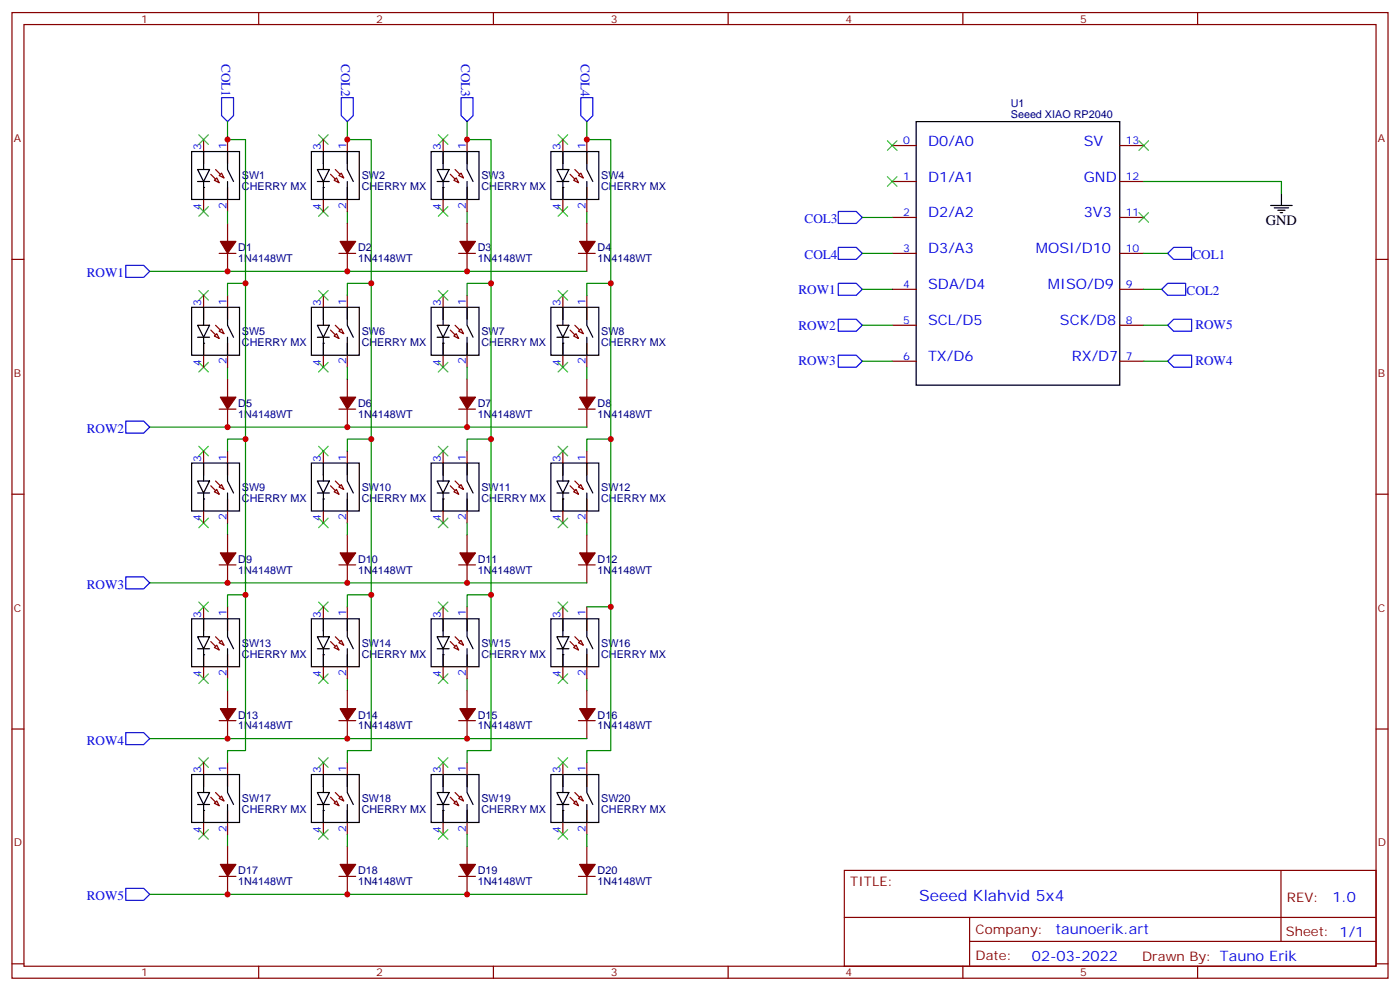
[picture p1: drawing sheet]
<svg xmlns="http://www.w3.org/2000/svg" width="412mm" height="292mm" viewBox="0 0 412 292" stroke-linecap="round" stroke-linejoin="round" font-family="sans-serif">
<g fill="none" stroke="#870000" stroke-width=".35">
<path d="M3.5 3.7h405.4v284.3h-405.4zM7.1 7.2h398.2v277.3h-398.2zM76.2 3.7v3.5M145.3 3.7v3.5M214.5 3.7v3.5M283.6 3.7v3.5M352.8 3.7v3.5M60 41.1v7.1M60 55.2v7.1M62.1 51.3l2.5 2.5M63.5 49.9l2.5 2.5M67 41.1v7.1"/>
<path d="M67 55.2v7.1M3.5 76.4h3.6M405.3 76.4h3.6M3.5 145.5h3.6M405.3 145.5h3.6M3.5 214.7h3.6M405.3 214.7h3.6M248.7 256.3h156.6v28.2h-156.6zM377.3 256.3v20.9M248.7 270.1h156.5M285.6 277.2h119.6M285.6 270.1v14.2"/>
<path d="M3.5 283.8h3.6M76.2 284.5v3.5M145.3 284.5v3.5M214.5 284.5v3.5M283.6 284.5v3.5M352.8 284.5v3.5M405.3 283.8h3.6"/>
</g>
<path d="M56.4 44.6h14.2v14.1h-14.2zM58.2 49.9h3.5l-1.7 3.5zM58.2 53.4h3.5M67 44.6v5.3l1.8 3.5M67 53.4v5.3" fill="none" stroke="#000" stroke-width=".35"/>
<g fill="#f0f0f0" stroke="#870000" stroke-width=".35">
<path d="M65.3 51l.7 1.4-1.4-.7z"/>
<path d="M63.1 53.1l.8-.7 .7 1.4z"/>
</g>
<path d="M60 44.6v5.3M60 53.4v5.3M91.7 44.6h14.1v14.1h-14.1zM93.5 49.9h3.5l-1.8 3.5zM93.5 53.4h3.5M102.3 44.6v5.3l1.8 3.5M102.3 53.4v5.3" fill="none" stroke="#000" stroke-width=".35"/>
<circle cx="60" cy="55.2" r=".18" fill="#000"/>
<path d="M58.6 39.7l2.8 2.8M61.4 39.7l-2.8 2.8M93.8 39.7l2.9 2.8M96.7 39.7l-2.9 2.8M58.6 60.9l2.8 2.8M61.4 60.9l-2.8 2.8M93.8 60.9l2.9 2.8M96.7 60.9l-2.9 2.8" fill="none" stroke="#3c3" stroke-width=".35"/>
<path d="M95.2 41.1v7.1M95.2 55.2v7.1M97.4 51.3l2.4 2.5M98.8 49.9l2.4 2.5M102.3 41.1v7.1M102.3 55.2v7.1M64.6 74.6h4.9M67 65.8v5.3M67 74.6v5.3M99.8 74.6h5M102.3 65.8v5.3M102.3 74.6v5.3" fill="none" stroke="#870000" stroke-width=".35"/>
<g fill="#870000" stroke="#870000" stroke-width=".35">
<path d="M64.9 71.1h4.6l-2.5 3.5z"/>
<path d="M100.2 71.1h4.6l-2.5 3.5z"/>
</g>
<path d="M67 62.3v3.5M102.3 62.3v3.5" fill="none" stroke="#008700" stroke-width=".35"/>
<g fill="#f0f0f0" stroke="#870000" stroke-width=".35">
<path d="M100.5 51l.7 1.4-1.4-.7z"/>
<path d="M98.4 53.1l.7-.7 .7 1.4z"/>
</g>
<path d="M95.2 44.6v5.3M95.2 53.4v5.3M127 44.6h14.1v14.1h-14.1zM128.8 49.9h3.5l-1.8 3.5zM128.8 53.4h3.5M137.6 44.6v5.3l1.7 3.5M137.6 53.4v5.3" fill="none" stroke="#000" stroke-width=".35"/>
<circle cx="95.2" cy="55.2" r=".18" fill="#000"/>
<path d="M137.6 62.3v3.5" fill="none" stroke="#008700" stroke-width=".35"/>
<path d="M130.5 41.1v7.1M130.5 55.2v7.1M132.6 51.3l2.5 2.5M134.1 49.9l2.4 2.5M137.6 41.1v7.1M137.6 55.2v7.1M135.1 74.6h5M137.6 65.8v5.3M137.6 74.6v5.3" fill="none" stroke="#870000" stroke-width=".35"/>
<path d="M135.5 71.1h4.6l-2.5 3.5z" fill="#870000" stroke="#870000" stroke-width=".35"/>
<path d="M129.1 39.7l2.8 2.8M131.9 39.7l-2.8 2.8M129.1 60.9l2.8 2.8M131.9 60.9l-2.8 2.8" fill="none" stroke="#3c3" stroke-width=".35"/>
<g fill="#f0f0f0" stroke="#870000" stroke-width=".35">
<path d="M135.8 51l.7 1.4-1.4-.7z"/>
<path d="M133.7 53.1l.7-.7 .7 1.4z"/>
</g>
<path d="M130.5 44.6v5.3M130.5 53.4v5.3M162.3 44.6h14.1v14.1h-14.1zM164 49.9h3.6l-1.8 3.5zM164 53.4h3.6M172.9 44.6v5.3l1.7 3.5M172.9 53.4v5.3" fill="none" stroke="#000" stroke-width=".35"/>
<circle cx="130.5" cy="55.2" r=".18" fill="#000"/>
<path d="M172.9 62.3v3.5" fill="none" stroke="#008700" stroke-width=".35"/>
<path d="M165.8 41.1v7.1M165.8 55.2v7.1M167.9 51.3l2.5 2.5M169.3 49.9l2.5 2.5M172.9 41.1v7.1M172.9 55.2v7.1M170.4 74.6h4.9M172.9 65.8v5.3M172.9 74.6v5.3" fill="none" stroke="#870000" stroke-width=".35"/>
<path d="M170.7 71.1h4.6l-2.4 3.5z" fill="#870000" stroke="#870000" stroke-width=".35"/>
<path d="M164.4 39.7l2.8 2.8M167.2 39.7l-2.8 2.8M164.4 60.9l2.8 2.8M167.2 60.9l-2.8 2.8" fill="none" stroke="#3c3" stroke-width=".35"/>
<g fill="#f0f0f0" stroke="#870000" stroke-width=".35">
<path d="M171.1 51l.7 1.4-1.4-.7z"/>
<path d="M169 53.1l.7-.7 .7 1.4z"/>
</g>
<path d="M165.8 44.6v5.3M165.8 53.4v5.3M162.3 90.5h14.1v14.1h-14.1zM164 95.8h3.6l-1.8 3.5zM164 99.3h3.6M172.9 90.5v5.3l1.7 3.5M172.9 99.3v5.3" fill="none" stroke="#000" stroke-width=".35"/>
<circle cx="165.8" cy="55.2" r=".18" fill="#000"/>
<path d="M165.8 87v7M167.9 97.2l2.5 2.5M169.3 95.8l2.5 2.4M172.9 87v7M165.8 101.1v7M172.9 101.1v7" fill="none" stroke="#870000" stroke-width=".35"/>
<g fill="#f0f0f0" stroke="#870000" stroke-width=".35">
<path d="M170.4 97.5l.7-.7 .7 1.4z"/>
<path d="M169 99l.7-.8 .7 1.5z"/>
</g>
<path d="M127 90.5h14.1v14.1h-14.1zM128.8 95.8h3.5l-1.8 3.5zM128.8 99.3h3.5M137.6 90.5v5.3l1.7 3.5M137.6 99.3v5.3M165.8 90.5v5.3M165.8 99.3v5.3" fill="none" stroke="#000" stroke-width=".35"/>
<circle cx="165.8" cy="101.1" r=".18" fill="#000"/>
<path d="M164.4 85.5l2.8 2.9M167.2 85.5l-2.8 2.9M164.4 106.7l2.8 2.8M167.2 106.7l-2.8 2.8" fill="none" stroke="#3c3" stroke-width=".35"/>
<path d="M130.5 87v7M132.6 97.2l2.5 2.5M134.1 95.8l2.4 2.4M137.6 87v7M130.5 101.1v7M137.6 101.1v7M172.9 111.7v5.2M170.4 120.5h4.9M172.9 120.5v5.3" fill="none" stroke="#870000" stroke-width=".35"/>
<path d="M170.7 116.9h4.6l-2.4 3.6z" fill="#870000" stroke="#870000" stroke-width=".35"/>
<path d="M172.9 108.1v3.6" fill="none" stroke="#008700" stroke-width=".35"/>
<g fill="#f0f0f0" stroke="#870000" stroke-width=".35">
<path d="M135.1 97.5l.7-.7 .7 1.4z"/>
<path d="M133.7 99l.7-.8 .7 1.5z"/>
</g>
<path d="M91.7 90.5h14.1v14.1h-14.1zM93.5 95.8h3.5l-1.8 3.5zM93.5 99.3h3.5M102.3 90.5v5.3l1.8 3.5M102.3 99.3v5.3M130.5 90.5v5.3M130.5 99.3v5.3" fill="none" stroke="#000" stroke-width=".35"/>
<circle cx="130.5" cy="101.1" r=".18" fill="#000"/>
<path d="M129.1 85.5l2.8 2.9M131.9 85.5l-2.8 2.9M129.1 106.7l2.8 2.8M131.9 106.7l-2.8 2.8" fill="none" stroke="#3c3" stroke-width=".35"/>
<path d="M95.2 87v7M97.4 97.2l2.4 2.5M98.8 95.8l2.4 2.4M102.3 87v7M95.2 101.1v7M102.3 101.1v7M137.6 111.7v5.2M135.1 120.5h5M137.6 120.5v5.3" fill="none" stroke="#870000" stroke-width=".35"/>
<path d="M135.5 116.9h4.6l-2.5 3.6z" fill="#870000" stroke="#870000" stroke-width=".35"/>
<path d="M137.6 108.1v3.6" fill="none" stroke="#008700" stroke-width=".35"/>
<g fill="#f0f0f0" stroke="#870000" stroke-width=".35">
<path d="M99.8 97.5l.7-.7 .7 1.4z"/>
<path d="M98.4 99l.7-.8 .7 1.5z"/>
</g>
<path d="M56.4 90.5h14.2v14.1h-14.2zM58.2 95.8h3.5l-1.7 3.5zM58.2 99.3h3.5M67 90.5v5.3l1.8 3.5M67 99.3v5.3M95.2 90.5v5.3M95.2 99.3v5.3" fill="none" stroke="#000" stroke-width=".35"/>
<circle cx="95.3" cy="101.1" r=".18" fill="#000"/>
<path d="M58.6 85.5l2.8 2.9M61.4 85.5l-2.8 2.9M93.8 85.5l2.9 2.9M96.7 85.5l-2.9 2.9M58.6 106.7l2.8 2.8M61.4 106.7l-2.8 2.8M93.8 106.7l2.9 2.8M96.7 106.7l-2.9 2.8" fill="none" stroke="#3c3" stroke-width=".35"/>
<path d="M60 87v7M62.1 97.2l2.5 2.5M63.5 95.8l2.5 2.4M67 87v7M60 101.1v7M67 101.1v7M67 111.7v5.2M102.3 111.7v5.2M64.6 120.5h4.9M67 120.5v5.3M99.8 120.5h5M102.3 120.5v5.3" fill="none" stroke="#870000" stroke-width=".35"/>
<g fill="#870000" stroke="#870000" stroke-width=".35">
<path d="M100.2 116.9h4.6l-2.5 3.6z"/>
<path d="M64.9 116.9h4.6l-2.5 3.6z"/>
</g>
<path d="M67 108.1v3.6M102.3 108.1v3.6" fill="none" stroke="#008700" stroke-width=".35"/>
<g fill="#f0f0f0" stroke="#870000" stroke-width=".35">
<path d="M64.6 97.5l.7-.7 .7 1.4z"/>
<path d="M63.1 99l.8-.8 .7 1.5z"/>
</g>
<path d="M60 90.5v5.3M60 99.3v5.3M56.4 182.2h14.2v14.1h-14.2zM58.2 187.5h3.5l-1.7 3.5zM58.2 191h3.5M67 182.2v5.3l1.8 3.5M67 191v5.3" fill="none" stroke="#000" stroke-width=".35"/>
<circle cx="60" cy="101.1" r=".18" fill="#000"/>
<path d="M60 178.7v7M67 178.7v7M60 192.8v7M62.1 188.9l2.5 2.5M63.5 187.5l2.5 2.5M67 192.8v7" fill="none" stroke="#870000" stroke-width=".35"/>
<g fill="#f0f0f0" stroke="#870000" stroke-width=".35">
<path d="M64.6 189.3l.7-.7 .7 1.4z"/>
<path d="M63.9 190l.7 1.4-1.5-.7z"/>
</g>
<path d="M60 182.2v5.3M60 191v5.3M91.7 182.2h14.1v14.1h-14.1zM93.5 187.5h3.5l-1.8 3.5zM93.5 191h3.5M102.3 182.2v5.3l1.8 3.5M102.3 191v5.3" fill="none" stroke="#000" stroke-width=".35"/>
<circle cx="60" cy="192.8" r=".18" fill="#000"/>
<path d="M58.6 177.3l2.8 2.8M61.4 177.3l-2.8 2.8M93.8 177.3l2.9 2.8M96.7 177.3l-2.9 2.8M58.6 198.4l2.8 2.9M61.4 198.4l-2.8 2.9M93.8 198.4l2.9 2.9M96.7 198.4l-2.9 2.9" fill="none" stroke="#3c3" stroke-width=".35"/>
<path d="M95.2 178.7v7M102.3 178.7v7M95.2 192.8v7M97.4 188.9l2.4 2.5M98.8 187.5l2.4 2.5M102.3 192.8v7M64.6 212.2h4.9M67 203.4v5.3M67 212.2v5.3M99.8 212.2h5M102.3 203.4v5.3M102.3 212.2v5.3" fill="none" stroke="#870000" stroke-width=".35"/>
<g fill="#870000" stroke="#870000" stroke-width=".35">
<path d="M64.9 208.7h4.6l-2.5 3.5z"/>
<path d="M100.2 208.7h4.6l-2.5 3.5z"/>
</g>
<path d="M67 199.8v3.6M102.3 199.8v3.6" fill="none" stroke="#008700" stroke-width=".35"/>
<g fill="#f0f0f0" stroke="#870000" stroke-width=".35">
<path d="M99.8 189.3l.7-.7 .7 1.4z"/>
<path d="M99.1 190l.7 1.4-1.4-.7z"/>
</g>
<path d="M95.2 182.2v5.3M95.2 191v5.3M127 182.2h14.1v14.1h-14.1zM128.8 187.5h3.5l-1.8 3.5zM128.8 191h3.5M137.6 182.2v5.3l1.7 3.5M137.6 191v5.3" fill="none" stroke="#000" stroke-width=".35"/>
<circle cx="95.3" cy="192.8" r=".18" fill="#000"/>
<path d="M137.6 199.8v3.6" fill="none" stroke="#008700" stroke-width=".35"/>
<path d="M130.5 178.7v7M137.6 178.7v7M130.5 192.8v7M132.6 188.9l2.5 2.5M134.1 187.5l2.4 2.5M137.6 192.8v7M135.1 212.2h5M137.6 203.4v5.3M137.6 212.2v5.3" fill="none" stroke="#870000" stroke-width=".35"/>
<path d="M135.5 208.7h4.6l-2.5 3.5z" fill="#870000" stroke="#870000" stroke-width=".35"/>
<path d="M129.1 177.3l2.8 2.8M131.9 177.3l-2.8 2.8M129.1 198.4l2.8 2.9M131.9 198.4l-2.8 2.9" fill="none" stroke="#3c3" stroke-width=".35"/>
<g fill="#f0f0f0" stroke="#870000" stroke-width=".35">
<path d="M135.1 189.3l.7-.7 .7 1.4z"/>
<path d="M133.7 190.7l.7-.7 .7 1.4z"/>
</g>
<path d="M130.5 182.2v5.3M130.5 191v5.3M162.3 182.2h14.1v14.1h-14.1zM164 187.5h3.6l-1.8 3.5zM164 191h3.6M172.9 182.2v5.3l1.7 3.5M172.9 191v5.3" fill="none" stroke="#000" stroke-width=".35"/>
<circle cx="130.5" cy="192.8" r=".18" fill="#000"/>
<path d="M172.9 199.8v3.6" fill="none" stroke="#008700" stroke-width=".35"/>
<path d="M165.8 178.7v7M172.9 178.7v7M165.8 192.8v7M167.9 188.9l2.5 2.5M169.3 187.5l2.5 2.5M172.9 192.8v7M170.4 212.2h4.9M172.9 203.4v5.3M172.9 212.2v5.3" fill="none" stroke="#870000" stroke-width=".35"/>
<path d="M170.7 208.7h4.6l-2.4 3.5z" fill="#870000" stroke="#870000" stroke-width=".35"/>
<path d="M164.4 177.3l2.8 2.8M167.2 177.3l-2.8 2.8M164.4 198.4l2.8 2.9M167.2 198.4l-2.8 2.9" fill="none" stroke="#3c3" stroke-width=".35"/>
<g fill="#f0f0f0" stroke="#870000" stroke-width=".35">
<path d="M170.4 189.3l.7-.7 .7 1.4z"/>
<path d="M169 190.7l.7-.7 .7 1.4z"/>
</g>
<path d="M162.3 136.3h14.1v14.2h-14.1zM172.9 136.3v5.3l1.7 3.6M164 141.6h3.6l-1.8 3.6zM164 145.2h3.6M172.9 145.2v5.3M165.8 182.2v5.3M165.8 191v5.3" fill="none" stroke="#000" stroke-width=".35"/>
<circle cx="165.8" cy="192.8" r=".18" fill="#000"/>
<path d="M165.8 132.8v7.1M172.9 132.8v7.1M165.8 146.9v7.1M167.9 143.1l2.5 2.4M169.3 141.6l2.5 2.5M172.9 146.9v7.1" fill="none" stroke="#870000" stroke-width=".35"/>
<g fill="#f0f0f0" stroke="#870000" stroke-width=".35">
<path d="M170.4 143.4l.7-.7 .7 1.4z"/>
<path d="M169.7 144.1l.7 1.4-1.4-.7z"/>
</g>
<path d="M127 136.3h14.1v14.2h-14.1zM137.6 136.3v5.3l1.7 3.6M165.8 136.3v5.3M128.8 141.6h3.5l-1.8 3.6zM128.8 145.2h3.5M137.6 145.2v5.3M165.8 145.2v5.3" fill="none" stroke="#000" stroke-width=".35"/>
<circle cx="165.8" cy="146.9" r=".18" fill="#000"/>
<path d="M164.4 131.4l2.8 2.8M167.2 131.4l-2.8 2.8M164.4 152.6l2.8 2.8M167.2 152.6l-2.8 2.8" fill="none" stroke="#3c3" stroke-width=".35"/>
<path d="M130.5 132.8v7.1M137.6 132.8v7.1M130.5 146.9v7.1M132.6 143.1l2.5 2.4M134.1 141.6l2.4 2.5M137.6 146.9v7.1M172.9 157.5v5.3M170.4 166.3h4.9M172.9 166.3v5.3" fill="none" stroke="#870000" stroke-width=".35"/>
<path d="M170.7 162.8h4.6l-2.4 3.5z" fill="#870000" stroke="#870000" stroke-width=".35"/>
<path d="M172.9 154v3.5" fill="none" stroke="#008700" stroke-width=".35"/>
<g fill="#f0f0f0" stroke="#870000" stroke-width=".35">
<path d="M135.1 143.4l.7-.7 .7 1.4z"/>
<path d="M133.7 144.8l.7-.7 .7 1.4z"/>
</g>
<path d="M91.7 136.3h14.1v14.2h-14.1zM102.3 136.3v5.3l1.8 3.6M130.5 136.3v5.3M93.5 141.6h3.5l-1.8 3.6zM93.5 145.2h3.5M102.3 145.2v5.3M130.5 145.2v5.3" fill="none" stroke="#000" stroke-width=".35"/>
<circle cx="130.5" cy="146.9" r=".18" fill="#000"/>
<path d="M129.1 131.4l2.8 2.8M131.9 131.4l-2.8 2.8M129.1 152.6l2.8 2.8M131.9 152.6l-2.8 2.8" fill="none" stroke="#3c3" stroke-width=".35"/>
<path d="M95.2 132.8v7.1M102.3 132.8v7.1M95.2 146.9v7.1M97.4 143.1l2.4 2.4M98.8 141.6l2.4 2.5M102.3 146.9v7.1M137.6 157.5v5.3M135.1 166.3h5M137.6 166.3v5.3" fill="none" stroke="#870000" stroke-width=".35"/>
<path d="M135.5 162.8h4.6l-2.5 3.5z" fill="#870000" stroke="#870000" stroke-width=".35"/>
<path d="M137.6 154v3.5" fill="none" stroke="#008700" stroke-width=".35"/>
<g fill="#f0f0f0" stroke="#870000" stroke-width=".35">
<path d="M99.8 143.4l.7-.7 .7 1.4z"/>
<path d="M98.4 144.8l.7-.7 .7 1.4z"/>
</g>
<path d="M56.4 136.3h14.2v14.2h-14.2zM67 136.3v5.3l1.8 3.6M95.2 136.3v5.3M58.2 141.6h3.5l-1.7 3.6zM58.2 145.2h3.5M67 145.2v5.3M95.2 145.2v5.3" fill="none" stroke="#000" stroke-width=".35"/>
<circle cx="95.3" cy="146.9" r=".18" fill="#000"/>
<path d="M58.6 131.4l2.8 2.8M61.4 131.4l-2.8 2.8M93.8 131.4l2.9 2.8M96.7 131.4l-2.9 2.8M58.6 152.6l2.8 2.8M61.4 152.6l-2.8 2.8M93.8 152.6l2.9 2.8M96.7 152.6l-2.9 2.8" fill="none" stroke="#3c3" stroke-width=".35"/>
<path d="M60 132.8v7.1M67 132.8v7.1M60 146.9v7.1M62.1 143.1l2.5 2.4M63.5 141.6l2.5 2.5M67 146.9v7.1M67 157.5v5.3M102.3 157.5v5.3M64.6 166.3h4.9M67 166.3v5.3M99.8 166.3h5M102.3 166.3v5.3" fill="none" stroke="#870000" stroke-width=".35"/>
<g fill="#870000" stroke="#870000" stroke-width=".35">
<path d="M100.2 162.8h4.6l-2.5 3.5z"/>
<path d="M64.9 162.8h4.6l-2.5 3.5z"/>
</g>
<path d="M67 154v3.5M102.3 154v3.5" fill="none" stroke="#008700" stroke-width=".35"/>
<g fill="#f0f0f0" stroke="#870000" stroke-width=".35">
<path d="M64.6 143.4l.7-.7 .7 1.4z"/>
<path d="M63.1 144.8l.8-.7 .7 1.4z"/>
</g>
<path d="M60 136.3v5.3M60 145.2v5.3M162.3 228.1h14.1v14.1h-14.1zM164 233.4h3.6l-1.8 3.5zM164 236.9h3.6M172.9 228.1v5.3l1.7 3.5M172.9 236.9v5.3" fill="none" stroke="#000" stroke-width=".35"/>
<circle cx="60" cy="146.9" r=".18" fill="#000"/>
<path d="M165.8 224.5v7.1M165.8 238.7v7M167.9 234.8l2.5 2.4M169.3 233.4l2.5 2.4M172.9 224.5v7.1M172.9 238.7v7" fill="none" stroke="#870000" stroke-width=".35"/>
<g fill="#f0f0f0" stroke="#870000" stroke-width=".35">
<path d="M170.4 235.1l.7-.7 .7 1.4z"/>
<path d="M169 236.5l.7-.7 .7 1.4z"/>
</g>
<path d="M127 228.1h14.1v14.1h-14.1zM128.8 233.4h3.5l-1.8 3.5zM128.8 236.9h3.5M137.6 228.1v5.3l1.7 3.5M137.6 236.9v5.3M165.8 228.1v5.3M165.8 236.9v5.3" fill="none" stroke="#000" stroke-width=".35"/>
<circle cx="165.8" cy="238.7" r=".18" fill="#000"/>
<path d="M164.4 223.1l2.8 2.9M167.2 223.1l-2.8 2.9M164.4 244.3l2.8 2.8M167.2 244.3l-2.8 2.8" fill="none" stroke="#3c3" stroke-width=".35"/>
<path d="M130.5 224.5v7.1M130.5 238.7v7M132.6 234.8l2.5 2.4M134.1 233.4l2.4 2.4M137.6 224.5v7.1M137.6 238.7v7M170.4 258.1h4.9M172.9 249.2v5.3M172.9 258.1v5.2" fill="none" stroke="#870000" stroke-width=".35"/>
<path d="M170.7 254.5h4.6l-2.4 3.6z" fill="#870000" stroke="#870000" stroke-width=".35"/>
<path d="M172.9 245.7v3.5" fill="none" stroke="#008700" stroke-width=".35"/>
<g fill="#f0f0f0" stroke="#870000" stroke-width=".35">
<path d="M135.8 234.4l.7 1.4-1.4-.7z"/>
<path d="M133.7 236.5l.7-.7 .7 1.4z"/>
</g>
<path d="M91.7 228.1h14.1v14.1h-14.1zM93.5 233.4h3.5l-1.8 3.5zM93.5 236.9h3.5M102.3 228.1v5.3l1.8 3.5M102.3 236.9v5.3M130.5 228.1v5.3M130.5 236.9v5.3" fill="none" stroke="#000" stroke-width=".35"/>
<circle cx="130.5" cy="238.7" r=".18" fill="#000"/>
<path d="M129.1 223.1l2.8 2.9M131.9 223.1l-2.8 2.9M129.1 244.3l2.8 2.8M131.9 244.3l-2.8 2.8" fill="none" stroke="#3c3" stroke-width=".35"/>
<path d="M95.2 224.5v7.1M95.2 238.7v7M97.4 234.8l2.4 2.4M98.8 233.4l2.4 2.4M102.3 224.5v7.1M102.3 238.7v7M135.1 258.1h5M137.6 249.2v5.3M137.6 258.1v5.2" fill="none" stroke="#870000" stroke-width=".35"/>
<path d="M135.5 254.5h4.6l-2.5 3.6z" fill="#870000" stroke="#870000" stroke-width=".35"/>
<path d="M137.6 245.7v3.5" fill="none" stroke="#008700" stroke-width=".35"/>
<g fill="#f0f0f0" stroke="#870000" stroke-width=".35">
<path d="M99.8 235.1l.7-.7 .7 1.4z"/>
<path d="M98.4 236.5l.7-.7 .7 1.4z"/>
</g>
<path d="M56.4 228.1h14.2v14.1h-14.2zM58.2 233.4h3.5l-1.7 3.5zM58.2 236.9h3.5M67 228.1v5.3l1.8 3.5M67 236.9v5.3M95.2 228.1v5.3M95.2 236.9v5.3" fill="none" stroke="#000" stroke-width=".35"/>
<circle cx="95.2" cy="238.7" r=".18" fill="#000"/>
<path d="M58.6 223.1l2.8 2.9M61.4 223.1l-2.8 2.9M93.8 223.1l2.9 2.9M96.7 223.1l-2.9 2.9M58.6 244.3l2.8 2.8M61.4 244.3l-2.8 2.8M93.8 244.3l2.9 2.8M96.7 244.3l-2.9 2.8" fill="none" stroke="#3c3" stroke-width=".35"/>
<path d="M60 224.5v7.1M60 238.7v7M62.1 234.8l2.5 2.4M63.5 233.4l2.5 2.4M67 224.5v7.1M67 238.7v7M64.6 258.1h4.9M67 249.2v5.3M67 258.1v5.2M99.8 258.1h5M102.3 249.2v5.3M102.3 258.1v5.2" fill="none" stroke="#870000" stroke-width=".35"/>
<g fill="#870000" stroke="#870000" stroke-width=".35">
<path d="M100.2 254.5h4.6l-2.5 3.6z"/>
<path d="M64.9 254.5h4.6l-2.5 3.6z"/>
</g>
<path d="M67 245.7v3.5M102.3 245.7v3.5" fill="none" stroke="#008700" stroke-width=".35"/>
<g fill="#f0f0f0" stroke="#870000" stroke-width=".35">
<path d="M65.3 234.4l.7 1.4-1.4-.7z"/>
<path d="M63.1 236.5l.8-.7 .7 1.4z"/>
</g>
<path d="M269.9 35.8h59.9v77.6h-59.9zM377.5 57v3.5M374.3 60.5h6.3M375.4 61.2h4.2M376.4 61.9h2.1M377.1 62.6h.7M60 228.1v5.3M60 236.9v5.3" fill="none" stroke="#000" stroke-width=".35"/>
<circle cx="60" cy="238.7" r=".18" fill="#000"/>
<g fill="none" stroke="#00f" stroke-width=".35">
<path d="M65.3 28.8h3.5v5.2l-1.8 1.8-1.7-1.8zM100.5 28.8h3.6v5.2l-1.8 1.8-1.8-1.8zM135.8 28.8h3.5v5.2l-1.7 1.8-1.8-1.8zM171.1 28.8h3.5v5.2l-1.7 1.8-1.8-1.8zM37 78.1h5.3l1.8 1.8-1.8 1.8h-5.3zM246.9 62.3h5.3l1.8 1.7-1.8 1.8h-5.3zM246.9 72.8h5.3l1.8 1.8-1.8 1.8h-5.3zM345.7 72.8h5.3v3.6h-5.3l-1.7-1.8zM246.9 83.4h5.3l1.8 1.8-1.8 1.8h-5.3zM246.9 94h5.3l1.8 1.8-1.8 1.7h-5.3zM342.2 85.2l1.8-1.8h5.2v3.6h-5.2zM344 95.8l1.7-1.8h5.3v3.5h-5.3z"/>
<path d="M246.9 104.6h5.3l1.8 1.8-1.8 1.7h-5.3zM345.7 104.6h5.3v3.5h-5.3l-1.7-1.7zM37 124h5.3l1.8 1.8-1.8 1.7h-5.3zM37 169.9h5.3l1.8 1.7-1.8 1.8h-5.3zM37 215.7h5.3l1.8 1.8-1.8 1.8h-5.3zM37 261.6h5.3l1.8 1.7-1.8 1.8h-5.3z"/>
</g>
<g fill="none" stroke="#008700" stroke-width=".35">
<path d="M67 35.8v5.3h5.3v42.3h-5.3v3.6M102.3 35.8v5.3h7.1v42.3h-7.1v3.6M137.6 35.8v5.3h7v42.3h-7v3.6M172.9 35.8v5.3h7v42.3h-7v3.6M336.9 53.4h40.6v3.6M44.1 79.9h128.8M254 64h8.8M254 74.6h8.8M336.9 74.6h7.1M72.3 83.4v45.9h-5.3v3.5M109.4 83.4v45.9h-7.1v3.5M144.6 83.4v45.9h-7v3.5"/>
<path d="M179.9 83.4v45.9h-7v3.5M254 85.2h8.8M254 95.8h8.8M336.9 85.2h5.3M336.9 95.8h7.1M254 106.4h8.8M336.9 106.4h7.1M44.1 125.8h128.8M72.3 129.3v45.9h-5.3v3.5M109.4 129.3v45.9h-7.1v3.5M144.6 129.3v45.9h-7v3.5M179.9 129.3v49.4h-7"/>
<path d="M44.1 171.6h128.8M72.3 175.2v45.8h-5.3v3.5M109.4 175.2v45.8h-7.1v3.5M144.6 175.2v45.8h-7v3.5M179.9 178.7v42.3h-7v3.5M44.1 217.5h128.8M44.1 263.3h128.8"/>
</g>
<g fill="none" stroke="#870000" stroke-width=".35">
<path d="M262.8 42.9h7.1M262.8 53.4h7.1M329.8 42.9h7.1M329.8 53.4h7.1M262.8 64h7.1M262.8 74.6h7.1M329.8 64h7.1M329.8 74.6h7.1M262.8 85.2h7.1M262.8 95.8h7.1M329.8 85.2h7.1M329.8 95.8h7.1"/>
<path d="M262.8 106.4h7.1M329.8 106.4h7.1"/>
</g>
<path d="M261.4 41.5l2.8 2.8M261.4 52l2.8 2.9M264.2 41.5l-2.8 2.8M264.2 52l-2.8 2.9M335.5 41.5l2.8 2.8M338.3 41.5l-2.8 2.8M335.5 62.6l2.8 2.8M338.3 62.6l-2.8 2.8" fill="none" stroke="#3c3" stroke-width=".35"/>
<g fill="#c00">
<circle cx="67" cy="41.1" r=".88"/>
<circle cx="72.3" cy="83.4" r=".88"/>
<circle cx="72.3" cy="129.3" r=".88"/>
<circle cx="72.3" cy="175.2" r=".88"/>
<circle cx="67" cy="79.9" r=".88"/>
<circle cx="102.3" cy="79.9" r=".88"/>
<circle cx="137.6" cy="79.9" r=".88"/>
<circle cx="67" cy="125.8" r=".88"/>
<circle cx="102.3" cy="125.8" r=".88"/>
<circle cx="137.6" cy="125.8" r=".88"/>
<circle cx="67" cy="171.6" r=".88"/>
<circle cx="102.3" cy="171.6" r=".88"/>
<circle cx="137.6" cy="171.6" r=".88"/>
<circle cx="67" cy="217.5" r=".88"/>
<circle cx="102.3" cy="217.5" r=".88"/>
<circle cx="137.6" cy="217.5" r=".88"/>
<circle cx="67" cy="263.3" r=".88"/>
<circle cx="102.3" cy="263.3" r=".88"/>
<circle cx="137.6" cy="263.3" r=".88"/>
<circle cx="102.3" cy="41.1" r=".88"/>
<circle cx="109.4" cy="83.4" r=".88"/>
<circle cx="109.4" cy="129.3" r=".88"/>
<circle cx="109.4" cy="175.2" r=".88"/>
<circle cx="137.6" cy="41.1" r=".88"/>
<circle cx="144.6" cy="83.4" r=".88"/>
<circle cx="144.6" cy="129.3" r=".88"/>
<circle cx="144.6" cy="175.2" r=".88"/>
<circle cx="172.9" cy="41.1" r=".88"/>
<circle cx="179.9" cy="83.4" r=".88"/>
<circle cx="179.9" cy="129.3" r=".88"/>
<circle cx="179.9" cy="178.7" r=".88"/>
</g>
<text font-size="4.6" fill="#00f" x="270.8" y="265.3">Seeed Klahvid 5x4</text>
<g font-size="4.2" fill="#00f">
<text x="273.4" y="42.9">D0/A0</text>
<text x="319.3" y="42.9">SV</text>
<text x="273.4" y="53.4">D1/A1</text>
<text x="319.3" y="53.4">GND</text>
<text x="273.4" y="64">D2/A2</text>
<text x="319.3" y="64">3V3</text>
<text x="273.4" y="74.6">D3/A3</text>
<text x="305.2" y="74.6">MOSI/D10</text>
<text x="273.4" y="85.2">SDA/D4</text>
<text x="308.7" y="85.2">MISO/D9</text>
<text x="273.4" y="95.8">SCL/D5</text>
<text x="312.2" y="95.8">SCK/D8</text>
<text x="273.4" y="106.4">TX/D6</text>
<text x="315.7" y="106.4">RX/D7</text>
<text x="392.5" y="265.6">1.0</text>
<text x="310.9" y="275.1">taunoerik.art</text>
<text x="304" y="282.9">02-03-2022</text>
</g>
<text font-size="4.2" x="372.9" y="66.1">GND</text>
<g font-size="3.9" fill="#00f">
<text x="65.3" y="18.8" transform="rotate(90 65.3 18.8)">COL1</text>
<text x="100.5" y="18.8" transform="rotate(90 100.5 18.8)">COL2</text>
<text x="135.8" y="18.8" transform="rotate(90 135.8 18.8)">COL3</text>
<text x="171.1" y="18.8" transform="rotate(90 171.1 18.8)">COL4</text>
<text x="237" y="65.8">COL3</text>
<text x="237" y="76.4">COL4</text>
<text x="351.3" y="76.4">COL1</text>
<text x="25.6" y="81.7">ROW1</text>
<text x="235.2" y="86.5">ROW1</text>
<text x="349.5" y="87">COL2</text>
<text x="235.2" y="97">ROW2</text>
<text x="352.1" y="97">ROW5</text>
<text x="235.2" y="107.6">ROW3</text>
<text x="352.1" y="107.6">ROW4</text>
<text x="25.6" y="127.5">ROW2</text>
<text x="25.6" y="173.4">ROW3</text>
<text x="25.6" y="219.3">ROW4</text>
<text x="25.6" y="265.1">ROW5</text>
</g>
<g font-size="3.9" fill="#800">
<text x="250.5" y="260.9">TITLE:</text>
<text x="379.1" y="265.6">REV:</text>
<text x="287.4" y="275.1">Company:</text>
<text x="378.7" y="275.7">Sheet: 1/1</text>
<text x="287.4" y="282.8">Date:</text>
<text x="336.4" y="282.8">Drawn By: Tauno Erik</text>
</g>
<g font-size="3.2" fill="#800">
<text x="41.6" y="6.7">1</text>
<text x="110.8" y="6.7">2</text>
<text x="179.9" y="6.7">3</text>
<text x="249.1" y="6.7">4</text>
<text x="318.2" y="6.7">5</text>
<text x="4.1" y="41.8">A</text>
<text x="405.9" y="41.8">A</text>
<text x="4.1" y="110.9">B</text>
<text x="405.9" y="110.9">B</text>
<text x="4.1" y="180.1">C</text>
<text x="405.9" y="180.1">C</text>
<text x="4.1" y="249.2">D</text>
<text x="405.9" y="249.2">D</text>
<text x="41.6" y="287.5">1</text>
<text x="110.8" y="287.5">2</text>
<text x="179.9" y="287.5">3</text>
<text x="249.1" y="287.5">4</text>
<text x="318.2" y="287.5">5</text>
</g>
<g font-size="3.2" fill="#000080">
<text x="297.8" y="34.7">Seeed XIAO RP2040</text>
<text x="297.8" y="31.6">U1</text>
<text x="71.3" y="52.8">SW1</text>
<text x="106.5" y="52.8">SW2</text>
<text x="141.8" y="52.8">SW3</text>
<text x="177.1" y="52.8">SW4</text>
<text x="71.3" y="56">CHERRY MX</text>
<text x="106.5" y="56">CHERRY MX</text>
<text x="141.8" y="56">CHERRY MX</text>
<text x="177.1" y="56">CHERRY MX</text>
<text x="70.2" y="77.2">1N4148WT</text>
<text x="70.2" y="74">D1</text>
<text x="105.5" y="77.2">1N4148WT</text>
<text x="105.5" y="74">D2</text>
<text x="140.8" y="77.2">1N4148WT</text>
<text x="140.8" y="74">D3</text>
<text x="176" y="77.2">1N4148WT</text>
<text x="176" y="74">D4</text>
<text x="71.3" y="101.9">CHERRY MX</text>
<text x="71.3" y="98.7">SW5</text>
<text x="106.5" y="101.9">CHERRY MX</text>
<text x="106.5" y="98.7">SW6</text>
<text x="141.8" y="101.9">CHERRY MX</text>
<text x="141.8" y="98.7">SW7</text>
<text x="177.1" y="101.9">CHERRY MX</text>
<text x="177.1" y="98.7">SW8</text>
<text x="70.2" y="119.9">D5</text>
<text x="105.5" y="119.9">D6</text>
<text x="140.8" y="119.9">D7</text>
<text x="176" y="119.9">D8</text>
<text x="70.2" y="123">1N4148WT</text>
<text x="105.5" y="123">1N4148WT</text>
<text x="140.8" y="123">1N4148WT</text>
<text x="176" y="123">1N4148WT</text>
<text x="71.3" y="147.8">CHERRY MX</text>
<text x="71.3" y="144.5">SW9</text>
<text x="106.5" y="147.8">CHERRY MX</text>
<text x="106.5" y="144.5">SW10</text>
<text x="141.8" y="147.8">CHERRY MX</text>
<text x="141.8" y="144.5">SW11</text>
<text x="177.1" y="147.8">CHERRY MX</text>
<text x="177.1" y="144.5">SW12</text>
<text x="70.2" y="165.7">D9</text>
<text x="105.5" y="165.7">D10</text>
<text x="140.8" y="165.7">D11</text>
<text x="176" y="165.7">D12</text>
<text x="70.2" y="168.9">1N4148WT</text>
<text x="105.5" y="168.9">1N4148WT</text>
<text x="140.8" y="168.9">1N4148WT</text>
<text x="176" y="168.9">1N4148WT</text>
<text x="71.3" y="190.4">SW13</text>
<text x="106.5" y="190.4">SW14</text>
<text x="141.8" y="190.4">SW15</text>
<text x="177.1" y="190.4">SW16</text>
<text x="71.3" y="193.6">CHERRY MX</text>
<text x="106.5" y="193.6">CHERRY MX</text>
<text x="141.8" y="193.6">CHERRY MX</text>
<text x="177.1" y="193.6">CHERRY MX</text>
<text x="70.2" y="214.8">1N4148WT</text>
<text x="70.2" y="211.6">D13</text>
<text x="105.5" y="214.8">1N4148WT</text>
<text x="105.5" y="211.6">D14</text>
<text x="140.8" y="214.8">1N4148WT</text>
<text x="140.8" y="211.6">D15</text>
<text x="176" y="214.8">1N4148WT</text>
<text x="176" y="211.6">D16</text>
<text x="71.3" y="239.5">CHERRY MX</text>
<text x="71.3" y="236.3">SW17</text>
<text x="106.5" y="239.5">CHERRY MX</text>
<text x="106.5" y="236.3">SW18</text>
<text x="141.8" y="239.5">CHERRY MX</text>
<text x="141.8" y="236.3">SW19</text>
<text x="177.1" y="239.5">CHERRY MX</text>
<text x="177.1" y="236.3">SW20</text>
<text x="70.2" y="257.4">D17</text>
<text x="105.5" y="257.4">D18</text>
<text x="140.8" y="257.4">D19</text>
<text x="176" y="257.4">D20</text>
<text x="70.2" y="260.6">1N4148WT</text>
<text x="105.5" y="260.6">1N4148WT</text>
<text x="140.8" y="260.6">1N4148WT</text>
<text x="176" y="260.6">1N4148WT</text>
</g>
<g font-size="3.2" fill="#00f">
<text x="59.3" y="44.3" transform="rotate(-90 59.3 44.3)">3</text>
<text x="66.7" y="43.9" transform="rotate(-90 66.7 43.9)">1</text>
<text x="94.5" y="44.3" transform="rotate(-90 94.5 44.3)">3</text>
<text x="102" y="43.9" transform="rotate(-90 102 43.9)">1</text>
<text x="129.8" y="44.3" transform="rotate(-90 129.8 44.3)">3</text>
<text x="137.2" y="43.9" transform="rotate(-90 137.2 43.9)">1</text>
<text x="165.1" y="44.3" transform="rotate(-90 165.1 44.3)">3</text>
<text x="172.5" y="43.9" transform="rotate(-90 172.5 43.9)">1</text>
<text x="266.1" y="42.5">0</text>
<text x="331.6" y="42.5">13</text>
<text x="266.1" y="53.1">1</text>
<text x="331.6" y="53.1">12</text>
<text x="59.3" y="61.8" transform="rotate(-90 59.3 61.8)">4</text>
<text x="66.7" y="61.5" transform="rotate(-90 66.7 61.5)">2</text>
<text x="94.5" y="61.8" transform="rotate(-90 94.5 61.8)">4</text>
<text x="102" y="61.5" transform="rotate(-90 102 61.5)">2</text>
<text x="129.8" y="61.8" transform="rotate(-90 129.8 61.8)">4</text>
<text x="137.2" y="61.5" transform="rotate(-90 137.2 61.5)">2</text>
<text x="165.1" y="61.8" transform="rotate(-90 165.1 61.8)">4</text>
<text x="172.5" y="61.5" transform="rotate(-90 172.5 61.5)">2</text>
<text x="266.1" y="63.7">2</text>
<text x="331.6" y="63.7">11</text>
<text x="266.1" y="74.3">3</text>
<text x="331.6" y="74.3">10</text>
<text x="66.7" y="89.8" transform="rotate(-90 66.7 89.8)">1</text>
<text x="102" y="89.8" transform="rotate(-90 102 89.8)">1</text>
<text x="137.2" y="89.8" transform="rotate(-90 137.2 89.8)">1</text>
<text x="172.5" y="89.8" transform="rotate(-90 172.5 89.8)">1</text>
<text x="266.1" y="84.8">4</text>
<text x="331.6" y="84.8">9</text>
<text x="59.3" y="90.1" transform="rotate(-90 59.3 90.1)">3</text>
<text x="94.5" y="90.1" transform="rotate(-90 94.5 90.1)">3</text>
<text x="129.8" y="90.1" transform="rotate(-90 129.8 90.1)">3</text>
<text x="165.1" y="90.1" transform="rotate(-90 165.1 90.1)">3</text>
<text x="266.1" y="95.4">5</text>
<text x="331.6" y="95.4">8</text>
<text x="59.3" y="107.7" transform="rotate(-90 59.3 107.7)">4</text>
<text x="66.7" y="107.3" transform="rotate(-90 66.7 107.3)">2</text>
<text x="94.5" y="107.7" transform="rotate(-90 94.5 107.7)">4</text>
<text x="102" y="107.3" transform="rotate(-90 102 107.3)">2</text>
<text x="129.8" y="107.7" transform="rotate(-90 129.8 107.7)">4</text>
<text x="137.2" y="107.3" transform="rotate(-90 137.2 107.3)">2</text>
<text x="165.1" y="107.7" transform="rotate(-90 165.1 107.7)">4</text>
<text x="172.5" y="107.3" transform="rotate(-90 172.5 107.3)">2</text>
<text x="266.1" y="106">6</text>
<text x="331.6" y="106">7</text>
<text x="59.3" y="136" transform="rotate(-90 59.3 136)">3</text>
<text x="66.7" y="135.6" transform="rotate(-90 66.7 135.6)">1</text>
<text x="94.5" y="136" transform="rotate(-90 94.5 136)">3</text>
<text x="102" y="135.6" transform="rotate(-90 102 135.6)">1</text>
<text x="129.8" y="136" transform="rotate(-90 129.8 136)">3</text>
<text x="137.2" y="135.6" transform="rotate(-90 137.2 135.6)">1</text>
<text x="165.1" y="136" transform="rotate(-90 165.1 136)">3</text>
<text x="172.5" y="135.6" transform="rotate(-90 172.5 135.6)">1</text>
<text x="59.3" y="153.5" transform="rotate(-90 59.3 153.5)">4</text>
<text x="66.7" y="153.2" transform="rotate(-90 66.7 153.2)">2</text>
<text x="94.5" y="153.5" transform="rotate(-90 94.5 153.5)">4</text>
<text x="102" y="153.2" transform="rotate(-90 102 153.2)">2</text>
<text x="129.8" y="153.5" transform="rotate(-90 129.8 153.5)">4</text>
<text x="137.2" y="153.2" transform="rotate(-90 137.2 153.2)">2</text>
<text x="165.1" y="153.5" transform="rotate(-90 165.1 153.5)">4</text>
<text x="172.5" y="153.2" transform="rotate(-90 172.5 153.2)">2</text>
<text x="59.3" y="181.9" transform="rotate(-90 59.3 181.9)">3</text>
<text x="66.7" y="181.5" transform="rotate(-90 66.7 181.5)">1</text>
<text x="94.5" y="181.9" transform="rotate(-90 94.5 181.9)">3</text>
<text x="102" y="181.5" transform="rotate(-90 102 181.5)">1</text>
<text x="129.8" y="181.9" transform="rotate(-90 129.8 181.9)">3</text>
<text x="137.2" y="181.5" transform="rotate(-90 137.2 181.5)">1</text>
<text x="165.1" y="181.9" transform="rotate(-90 165.1 181.9)">3</text>
<text x="172.5" y="181.5" transform="rotate(-90 172.5 181.5)">1</text>
<text x="59.3" y="199.4" transform="rotate(-90 59.3 199.4)">4</text>
<text x="66.7" y="199" transform="rotate(-90 66.7 199)">2</text>
<text x="94.5" y="199.4" transform="rotate(-90 94.5 199.4)">4</text>
<text x="102" y="199" transform="rotate(-90 102 199)">2</text>
<text x="129.8" y="199.4" transform="rotate(-90 129.8 199.4)">4</text>
<text x="137.2" y="199" transform="rotate(-90 137.2 199)">2</text>
<text x="165.1" y="199.4" transform="rotate(-90 165.1 199.4)">4</text>
<text x="172.5" y="199" transform="rotate(-90 172.5 199)">2</text>
<text x="59.3" y="227.7" transform="rotate(-90 59.3 227.7)">3</text>
<text x="66.7" y="227.4" transform="rotate(-90 66.7 227.4)">1</text>
<text x="94.5" y="227.7" transform="rotate(-90 94.5 227.7)">3</text>
<text x="102" y="227.4" transform="rotate(-90 102 227.4)">1</text>
<text x="129.8" y="227.7" transform="rotate(-90 129.8 227.7)">3</text>
<text x="137.2" y="227.4" transform="rotate(-90 137.2 227.4)">1</text>
<text x="165.1" y="227.7" transform="rotate(-90 165.1 227.7)">3</text>
<text x="172.5" y="227.4" transform="rotate(-90 172.5 227.4)">1</text>
<text x="59.3" y="245.3" transform="rotate(-90 59.3 245.3)">4</text>
<text x="66.7" y="244.9" transform="rotate(-90 66.7 244.9)">2</text>
<text x="94.5" y="245.3" transform="rotate(-90 94.5 245.3)">4</text>
<text x="102" y="244.9" transform="rotate(-90 102 244.9)">2</text>
<text x="129.8" y="245.3" transform="rotate(-90 129.8 245.3)">4</text>
<text x="137.2" y="244.9" transform="rotate(-90 137.2 244.9)">2</text>
<text x="165.1" y="245.3" transform="rotate(-90 165.1 245.3)">4</text>
<text x="172.5" y="244.9" transform="rotate(-90 172.5 244.9)">2</text>
</g>
</svg>
